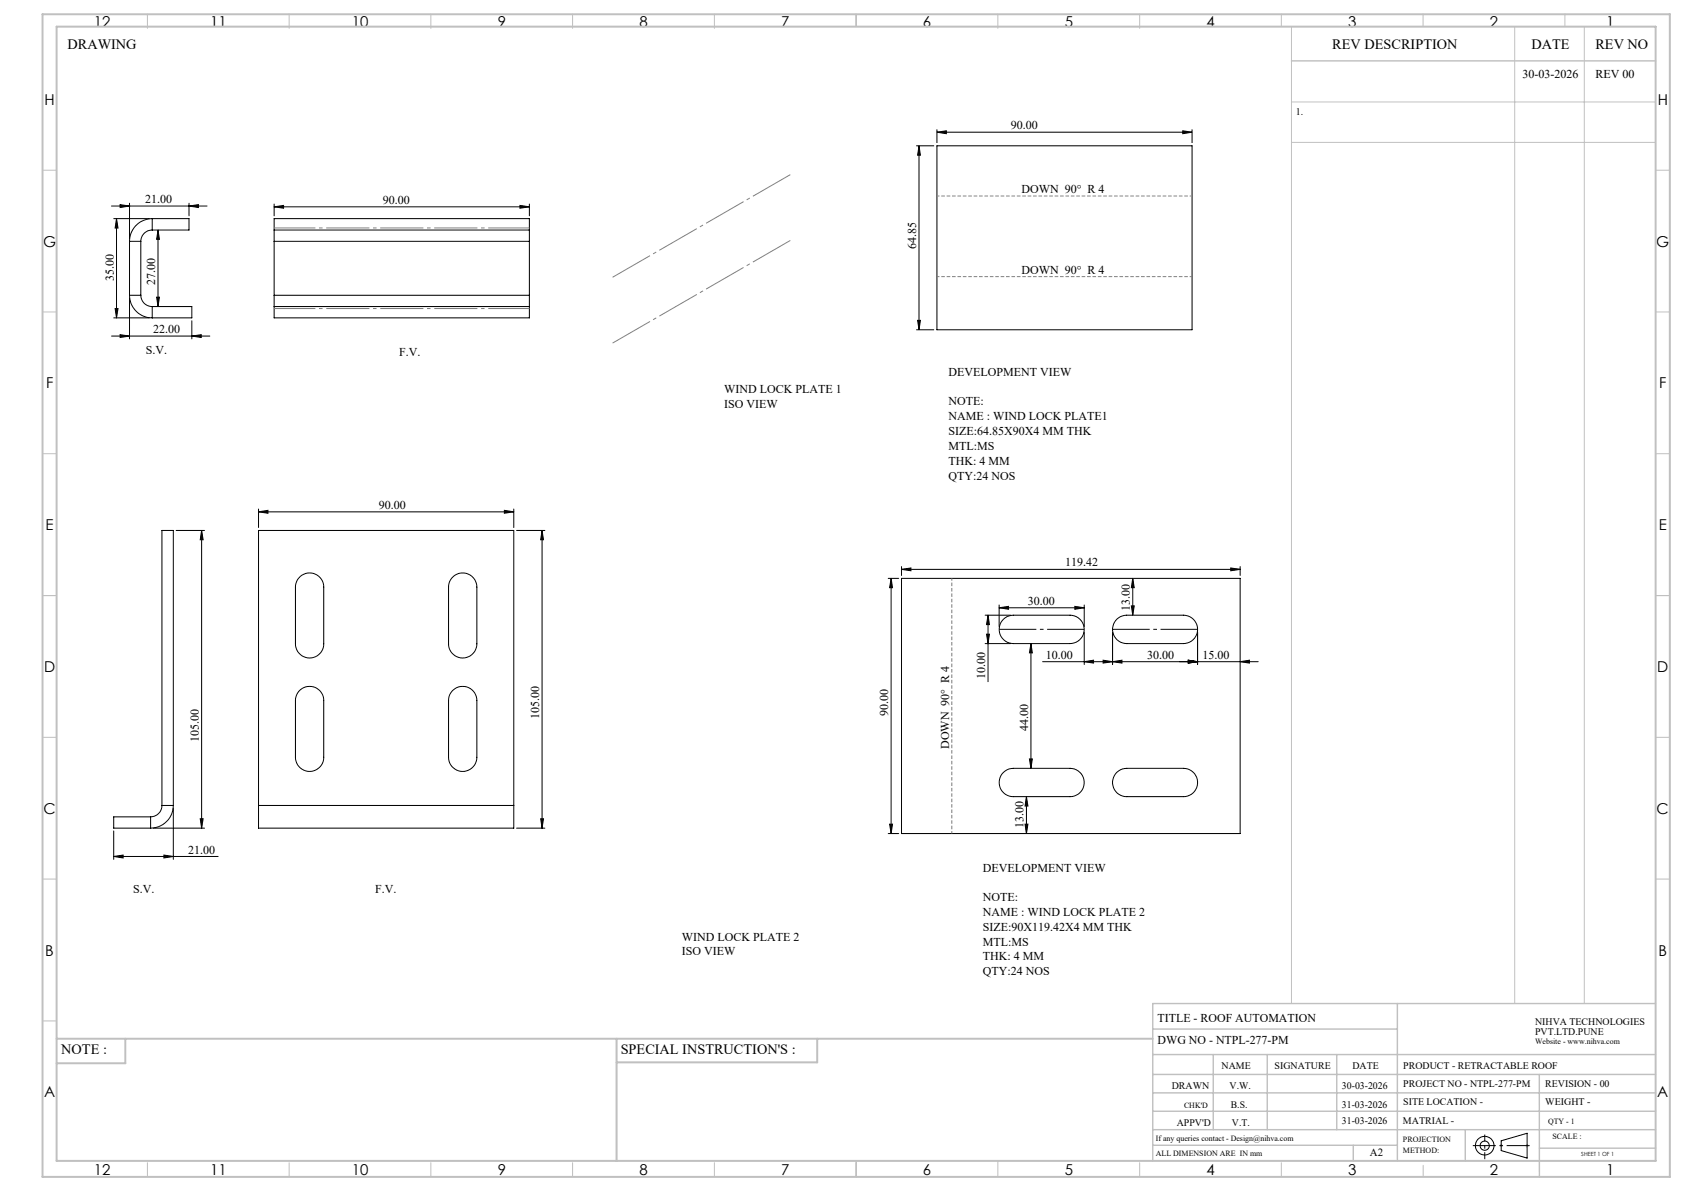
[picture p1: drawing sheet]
<svg xmlns="http://www.w3.org/2000/svg" width="594mm" height="420mm" viewBox="0 0 594 420" stroke-linecap="round" stroke-linejoin="round" font-family="sans-serif">
<g fill="none" stroke="#000" stroke-width=".35">
<path d="M323.2 51.4h6.3M324.2 51.4v64.9M324.2 51.4l.5 3.3h-1zM330.5 46.6l3.3-.5v1zM330.5 51.4h90v64.9h-90zM330.5 45.6v4.8M330.5 46.6h90M417.2 46.1l3.3 .5-3.3 .5zM420.5 45.6v4.8M39.3 72.7h33.7M40.1 77.1h12.6M41.1 77.1l.5 3.3h-1z"/>
<path d="M41.1 77.1v35M42.4 72.2l3.3 .5-3.3 .5zM45.7 71.7v12.4M53.7 77.1a8.1 8.1 0 0 0-8 8M53.7 77.1v4M53.7 77.1h13v4h-13M66.7 72.7l3.3-.5v1zM66.7 71.7v4.4M96.7 72.9l3.3-.5v1zM96.7 71.9v4.2M96.7 72.9h90M183.4 72.4l3.3 .5-3.3 .5z"/>
<path d="M186.7 71.9v4.2M45.7 85.1h4M45.7 85.1v19M49.7 85.1v19M53.7 81.1a4 4 0 0 0-4 4M55.7 81.1l.5 3.3h-1zM55.7 81.1v27M96.7 81.1v4M96.7 85.1h90M96.7 81.1h90M96.7 81.1v-4h90v4M96.7 85.1v19"/>
<path d="M186.7 81.1v4M186.7 85.1v19M39.3 118.5h34.7M40.1 112.1h12.6M40.6 108.8h1l-.5 3.3zM42.4 118l3.3 .5-3.3 .5zM45.7 104.1a8 8 0 0 0 8 8M45.7 104.1h4M45.7 105.1v14.4M49.7 104.1a4 4 0 0 0 4 4M53.7 108.1v4M53.7 108.1h14v4h-14"/>
<path d="M55.2 104.8h1l-.5 3.3zM67.7 118.5l3.3-.5v1zM67.7 113.1v6.4M96.7 104.1v4M96.7 104.1h90M96.7 108.1h90M96.7 108.1v4h90v-4M186.7 104.1v4M323.2 116.3h6.3M323.7 113h1l-.5 3.3zM91.2 179.5v6.5M177.9 180l3.3 .5-3.3 .5z"/>
<path d="M181.2 179.5v6.5M62.1 187.1h10M71.1 187.1l.5 3.2h-1zM71.1 187.1v104.9M91.2 180.5l3.3-.5v1zM91.2 180.5h90M182.2 187.1h10M191.2 187.1l.5 3.2h-1zM191.2 187.1v104.9M318 199.8v3.1M437.4 199.8v3.1M105.9 203.3a5 5 0 0 1 5.4-.8 5 5 0 0 1 2.9 4.5v20a5 5 0 0 1-5 5 5 5 0 0 1-5-5v-20.7l.8-2z"/>
<path d="M159.9 203.3a5 5 0 0 1 5.4-.8 5 5 0 0 1 2.9 4.5v20a5 5 0 0 1-5 5 5 5 0 0 1-5-5l.1-20.7 .3-1.3zM313.3 204h3.7M314.3 204l.5 3.2h-1zM314.3 204v90M318 200.8l3.3-.5v1zM318 200.8h119.4M318 204h119.4v90h-119.4zM347.5 216.9h8.9M348.5 216.9v23.5M348.5 216.9l.5 3.4h-1zM352.4 214.3l3.3-.5v1.1zM352.4 213.3v7.7"/>
<path d="M352.4 214.3h30M354 218.3l1.2-.9 2.2-.5h20a5 5 0 0 1 5 5.1 5 5 0 0 1-5 5h-20a5 5 0 0 1-4.6-3.2 5 5 0 0 1 1.2-5.5zM379.1 213.8l3.3 .5-3.3 .6zM382.4 213.3v7.7M394 218.3l1.3-.9 2.1-.5h20a5 5 0 0 1 5 5.1 5 5 0 0 1-5 5h-20a5 5 0 0 1-4.6-3.2 5 5 0 0 1 1.2-5.5zM399.1 213.7h1l-.5 3.2zM399.6 204l.5 3.2h-1zM399.6 204v12.9M434.1 200.3l3.3 .5-3.3 .5zM347.5 227h8.9M348 223.6h1l-.5 3.4zM363.6 227l.5 3.2h-1z"/>
<path d="M363.6 227v44M382.4 233.3l3.3-.5v1zM382.4 222.9v11.4M389.1 232.8l3.3 .5-3.3 .5zM392.4 233.3l3.3-.5v1zM392.4 222.9v11.4M419.1 232.8l3.3 .5-3.3 .5zM422.4 222.9v11.4M437.4 233.3l3.3-.5v1zM443.8 233.3h-76M105.9 243.3a5 5 0 0 1 5.4-.8 5 5 0 0 1 2.9 4.5v20a5 5 0 0 1-5 5 5 5 0 0 1-5-5v-20.7l.8-1.9zM159.4 243.8a5 5 0 0 1 5.5-1.5 5 5 0 0 1 3.3 4.7v20a5 5 0 0 1-5 5 5 5 0 0 1-5-5l.1-20.7 .3-1.3z"/>
<path d="M354 272.3l2-1.1 1.4-.2h20a5 5 0 0 1 5 4.9 5 5 0 0 1-5 5h-20a5 5 0 0 1-4.6-3.1 5 5 0 0 1 1.2-5.5zM363.1 267.6h1l-.5 3.4zM394 272.3l2-1.1 1.4-.2h20a5 5 0 0 1 5 4.9 5 5 0 0 1-5 5h-20a5 5 0 0 1-4.6-3.1 5 5 0 0 1 1.2-5.5zM40.1 293v10.1M53.1 288.1v3.9M53.1 288.1h-13v3.9h13M54.1 292h18M57.1 284a4 4 0 0 1-4 4.1M57.1 284h4M57.1 284v-96.9h4v96.9M61.1 284a8.1 8.1 0 0 1-8 8M61.1 285v18.1"/>
<path d="M70.6 288.7h1l-.5 3.3zM91.2 284v8h90v-8M91.2 284h90M91.2 284v-96.9h90v96.9M182.2 292h10M190.7 288.7h1l-.5 3.3zM313.3 294h3.7M313.8 290.6h1l-.5 3.4zM361.6 290.6h1l-.5 3.4zM362.1 280.9l.5 3.4h-1zM362.1 280.9v13.1M40.1 302l3.3-.5v1.1z"/>
<path d="M40.1 302h36.8M57.8 301.5l3.3 .5-3.3 .6zM529.5 402.3l9.2-2.7v8.8l-9.2-2.7z"/>
<circle cx="523.7" cy="404" r="1.62"/>
<circle cx="523.7" cy="404" r="3.3"/>
</g>
<g fill="none" stroke="#c0c0c0" stroke-width=".35">
<path d="M52 5v5M102 5v5M152 5v5M202 5v5M252 5v5M302 5v4.4M352 5v5M402 5v5M452 5v4.4M455.5 9.4v344.5M502 5v4.4M534.3 9.4v344.5"/>
<path d="M552 5v4.4M558.8 9.4v344.5M455.5 36h128.5M455.5 50.2h128.5M15 60h5M584 60h5M15 110h5M584 110h5M15 160h5M584 160h5M15 210h5M584 210h5"/>
<path d="M15 260h5M584 260h5M15 310h5M584 310h5M15 360h5M52 410v5M102 410v5M152 410v5M202 410v5M252 410v5M302 409.4v5.6M352 409.4v5.6"/>
<path d="M402 410v5M452 410v5M502 410.9v4.1M529 404h1M529.2 403.7l.7 .7M529.5 403.5v1M529.9 403.7l-.7 .7M538.1 404h1.1M538.3 403.7l.7 .7M538.7 403.5v1M539 403.7l-.7 .7"/>
</g>
<path d="M519.5 404h20.1" fill="none" stroke="#000" stroke-width=".35" stroke-dasharray="15.2 1.3 1.3 1.3" stroke-dashoffset="7.1" stroke-linecap="butt"/>
<path d="M523.7 408.8v-8.7" fill="none" stroke="#000" stroke-width=".35" stroke-dasharray="15.2 1.3 1.3 1.3" stroke-dashoffset="12.8" stroke-linecap="butt"/>
<path d="M352.5 221.9h30M392.5 221.9h30" fill="none" stroke="#000" stroke-width=".35" stroke-dasharray="15.2 1.3 1.3 1.3" stroke-dashoffset="2.1" stroke-linecap="butt"/>
<path d="M330.5 69.1h90M420.5 97.5h-90M335.7 293.9v-90" fill="none" stroke="#808080" stroke-width=".35" stroke-dasharray="1.3 .6" stroke-dashoffset=".4" stroke-linecap="butt"/>
<path d="M186.7 80.4h-90M96.7 108.8h90" fill="none" stroke="#808080" stroke-width=".35" stroke-dasharray="15.2 1.3 1.3 1.3" stroke-dashoffset=".7" stroke-linecap="butt"/>
<path d="M279.2 61.3l-63.6 36.8M215.6 121.3l63.6-36.8" fill="none" stroke="#808080" stroke-width=".35" stroke-dasharray="15.2 1.3 1.3 1.3" stroke-dashoffset="-.5" stroke-linecap="butt"/>
<g fill="none" stroke="#c0c0c0" stroke-width=".5">
<path d="M455.5 21.5h128.5M492.9 353.9v55.5M584 353.9h-177.4v55.5M406.6 371.9h177.4M406.6 378.9h177.4M406.6 362.9h86.3M428 371.9v26.5M447 371.9v26.5M471.5 371.9v26.5M543 378.9v36.1M406.6 391.9h177.4M406.6 385.4h177.4"/>
<path d="M406.6 398.4h177.4M516.9 398.4v11M406.6 403.9h86.3M477.3 403.9v5.5M543 404.9h41"/>
</g>
<path d="M15 5h574v410h-574zM20 9.4h564v400h-564zM20 366.3h386.6M44.2 366.3v8.6h-24.2M217.5 366.3v43.1M288.3 366.3v8.3h-70.8" fill="none" stroke="#c0c0c0" stroke-width=".7"/>
<g fill="#000">
<path d="M417.2 46.1l3.3 .5-3.3 .5zM330.5 46.6l3.3-.5v1z"/>
<path d="M41.1 77.1l.5 3.3h-1zM40.6 108.8h1l-.5 3.3zM55.7 81.1l.5 3.3h-1zM55.2 104.8h1l-.5 3.3zM191.2 187.1l.5 3.2h-1zM190.7 288.7h1l-.5 3.3zM314.3 204l.5 3.2h-1zM313.8 290.6h1l-.5 3.4zM348.5 216.9l.5 3.4h-1zM348 223.6h1l-.5 3.4zM362.1 280.9l.5 3.4h-1zM361.6 290.6h1l-.5 3.4z"/>
<path d="M42.4 72.2l3.3 .5-3.3 .5zM66.7 72.7l3.3-.5v1zM42.4 118l3.3 .5-3.3 .5zM67.7 118.5l3.3-.5v1zM96.7 72.9l3.3-.5v1zM183.4 72.4l3.3 .5-3.3 .5zM91.2 180.5l3.3-.5v1zM177.9 180l3.3 .5-3.3 .5z"/>
<path d="M323.7 113h1l-.5 3.3zM324.2 51.4l.5 3.3h-1z"/>
<path d="M71.1 187.1l.5 3.2h-1zM70.6 288.7h1l-.5 3.3z"/>
<path d="M352.4 214.3l3.3-.5v1.1zM379.1 213.8l3.3 .5-3.3 .6zM392.4 233.3l3.3-.5v1zM419.1 232.8l3.3 .5-3.3 .5zM419.1 232.8l3.3 .5-3.3 .5zM437.4 233.3l3.3-.5v1z"/>
<path d="M399.1 213.7h1l-.5 3.2zM399.6 204l.5 3.2h-1z"/>
<path d="M434.1 200.3l3.3 .5-3.3 .5zM318 200.8l3.3-.5v1z"/>
<path d="M363.6 227l.5 3.2h-1zM363.1 267.6h1l-.5 3.4z"/>
<path d="M389.1 232.8l3.3 .5-3.3 .5zM382.4 233.3l3.3-.5v1z"/>
<path d="M40.1 302l3.3-.5v1.1zM57.8 301.5l3.3 .5-3.3 .6z"/>
</g>
<g font-size="5.3">
<text x="33.1" y="9.5">12</text>
<text x="74.1" y="9.5">11</text>
<text x="124.1" y="9.5">10</text>
<text x="175.6" y="9.5">9</text>
<text x="225.6" y="9.5">8</text>
<text x="275.6" y="9.5">7</text>
<text x="325.6" y="9.5">6</text>
<text x="375.6" y="9.5">5</text>
<text x="425.6" y="9.5">4</text>
<text x="475.6" y="9.5">3</text>
<text x="525.6" y="9.5">2</text>
<text x="566.6" y="9.5">1</text>
<text x="15.7" y="37">H</text>
<text x="584.7" y="37">H</text>
<text x="15.2" y="87">G</text>
<text x="584.2" y="87">G</text>
<text x="16.2" y="137">F</text>
<text x="585.2" y="137">F</text>
<text x="16.1" y="187">E</text>
<text x="585.1" y="187">E</text>
<text x="15.5" y="237">D</text>
<text x="584.5" y="237">D</text>
<text x="15.4" y="287">C</text>
<text x="584.4" y="287">C</text>
<text x="16" y="337">B</text>
<text x="585" y="337">B</text>
<text x="15.5" y="387">A</text>
<text x="584.5" y="387">A</text>
<text x="33.1" y="414.5">12</text>
<text x="74.1" y="414.5">11</text>
<text x="124.1" y="414.5">10</text>
<text x="175.6" y="414.5">9</text>
<text x="225.6" y="414.5">8</text>
<text x="275.6" y="414.5">7</text>
<text x="325.6" y="414.5">6</text>
<text x="375.6" y="414.5">5</text>
<text x="425.6" y="414.5">4</text>
<text x="475.6" y="414.5">3</text>
<text x="525.6" y="414.5">2</text>
<text x="566.6" y="414.5">1</text>
</g>
<g font-size="5">
<text x="23.8" y="17.2">DRAWING</text>
<text x="470" y="17.4">REV DESCRIPTION</text>
<text x="540.2" y="17.4">DATE</text>
<text x="562.8" y="17.4">REV NO</text>
<text x="21.6" y="371.8">NOTE :</text>
<text x="218.9" y="371.8">SPECIAL INSTRUCTION'S :</text>
</g>
<g font-size="4.2">
<text x="537.1" y="27.6">30-03-2026</text>
<text x="562.8" y="27.6">REV 00</text>
<text x="356.6" y="45.6">90.00</text>
<text x="51.2" y="71.6">21.00</text>
<text x="135.1" y="71.9">90.00</text>
<text x="360.3" y="68.2">DOWN 90° R 4</text>
<text x="323.2" y="87.9" transform="rotate(-90 323.2 87.9)">64.85</text>
<text x="40.1" y="99.1" transform="rotate(-90 40.1 99.1)">35.00</text>
<text x="54.8" y="100.4" transform="rotate(-90 54.8 100.4)">27.00</text>
<text x="360.3" y="96.5">DOWN 90° R 4</text>
<text x="54" y="117.5">22.00</text>
<text x="51.5" y="124.9">S.V.</text>
<text x="140.8" y="125.5">F.V.</text>
<text x="334.5" y="132.6">DEVELOPMENT VIEW</text>
<text x="255.4" y="138.5">WIND LOCK PLATE 1</text>
<text x="255.4" y="143.7">ISO VIEW</text>
<text x="334.5" y="142.9">NOTE:</text>
<text x="334.5" y="148.2">NAME : WIND LOCK PLATE1</text>
<text x="334.5" y="153.4">SIZE:64.85X90X4 MM THK</text>
<text x="334.5" y="158.6">MTL:MS</text>
<text x="334.5" y="163.9">THK: 4 MM</text>
<text x="334.5" y="169.1">QTY:24 NOS</text>
<text x="133.7" y="179.5">90.00</text>
<text x="375.7" y="199.8">119.42</text>
<text x="362.5" y="213.3">30.00</text>
<text x="398.6" y="215.5" transform="rotate(-90 398.6 215.5)">13.00</text>
<text x="368.8" y="232.3">10.00</text>
<text x="404.6" y="232.3">30.00</text>
<text x="424.2" y="232.3">15.00</text>
<text x="347.5" y="239.3" transform="rotate(-90 347.5 239.3)">10.00</text>
<text x="190.2" y="253.7" transform="rotate(-90 190.2 253.7)">105.00</text>
<text x="313.3" y="252.5" transform="rotate(-90 313.3 252.5)">90.00</text>
<text x="362.6" y="257.7" transform="rotate(-90 362.6 257.7)">44.00</text>
<text x="70.1" y="261.5" transform="rotate(-90 70.1 261.5)">105.00</text>
<text x="334.8" y="264.1" transform="rotate(-90 334.8 264.1)">DOWN 90° R 4</text>
<text x="361.1" y="292" transform="rotate(-90 361.1 292)">13.00</text>
<text x="66.4" y="301">21.00</text>
<text x="346.7" y="307.4">DEVELOPMENT VIEW</text>
<text x="47" y="314.8">S.V.</text>
<text x="132.3" y="314.8">F.V.</text>
<text x="346.7" y="317.7">NOTE:</text>
<text x="346.7" y="323">NAME : WIND LOCK PLATE 2</text>
<text x="346.7" y="328.2">SIZE:90X119.42X4 MM THK</text>
<text x="240.5" y="331.7">WIND LOCK PLATE 2</text>
<text x="346.7" y="333.4">MTL:MS</text>
<text x="240.5" y="336.9">ISO VIEW</text>
<text x="346.7" y="338.7">THK: 4 MM</text>
<text x="346.7" y="343.9">QTY:24 NOS</text>
<text x="408.3" y="360.3">TITLE - ROOF AUTOMATION</text>
<text x="408.3" y="368.2">DWG NO - NTPL-277-PM</text>
</g>
<text font-size="3.9" x="483.2" y="407.7">A2</text>
<g font-size="3.5">
<text x="457" y="40.6">1.</text>
<text x="541.5" y="361.3">NIHVA TECHNOLOGIES</text>
<text x="541.5" y="364.9">PVT.LTD.PUNE</text>
<text x="430.9" y="377">NAME</text>
<text x="449.6" y="377">SIGNATURE</text>
<text x="477" y="377">DATE</text>
<text x="495" y="377">PRODUCT - RETRACTABLE ROOF</text>
<text x="495" y="383.3">PROJECT NO - NTPL-277-PM</text>
<text x="545.1" y="383.3">REVISION - 00</text>
<text x="413.3" y="384.1">DRAWN</text>
<text x="433.7" y="384.1">V.W.</text>
<text x="473.4" y="384.1">30-03-2026</text>
<text x="495" y="389.8">SITE LOCATION -</text>
<text x="545.1" y="389.8">WEIGHT -</text>
<text x="434.1" y="390.6">B.S.</text>
<text x="473.4" y="390.6">31-03-2026</text>
<text x="415.1" y="396.9">APPV'D</text>
<text x="434.6" y="396.9">V.T.</text>
<text x="473.4" y="396.5">31-03-2026</text>
<text x="494.8" y="396.5">MATRIAL -</text>
</g>
<g font-size="2.8">
<text x="541.5" y="368.3">Website - www.nihva.com</text>
<text x="417.6" y="390.6">CHK'D</text>
<text x="546.1" y="396.5">QTY - 1</text>
<text x="547.6" y="401.7">SCALE :</text>
<text x="407.7" y="402.2">If any queries contact - Design@nihva.com</text>
<text x="407.7" y="407.7">ALL DIMENSION ARE IN mm</text>
<text x="494.8" y="402.7">PROJECTION</text>
<text x="494.8" y="406.5">METHOD:</text>
</g>
<text font-size="2" x="557.8" y="407.8">SHEET 1 OF 1</text>
</svg>
